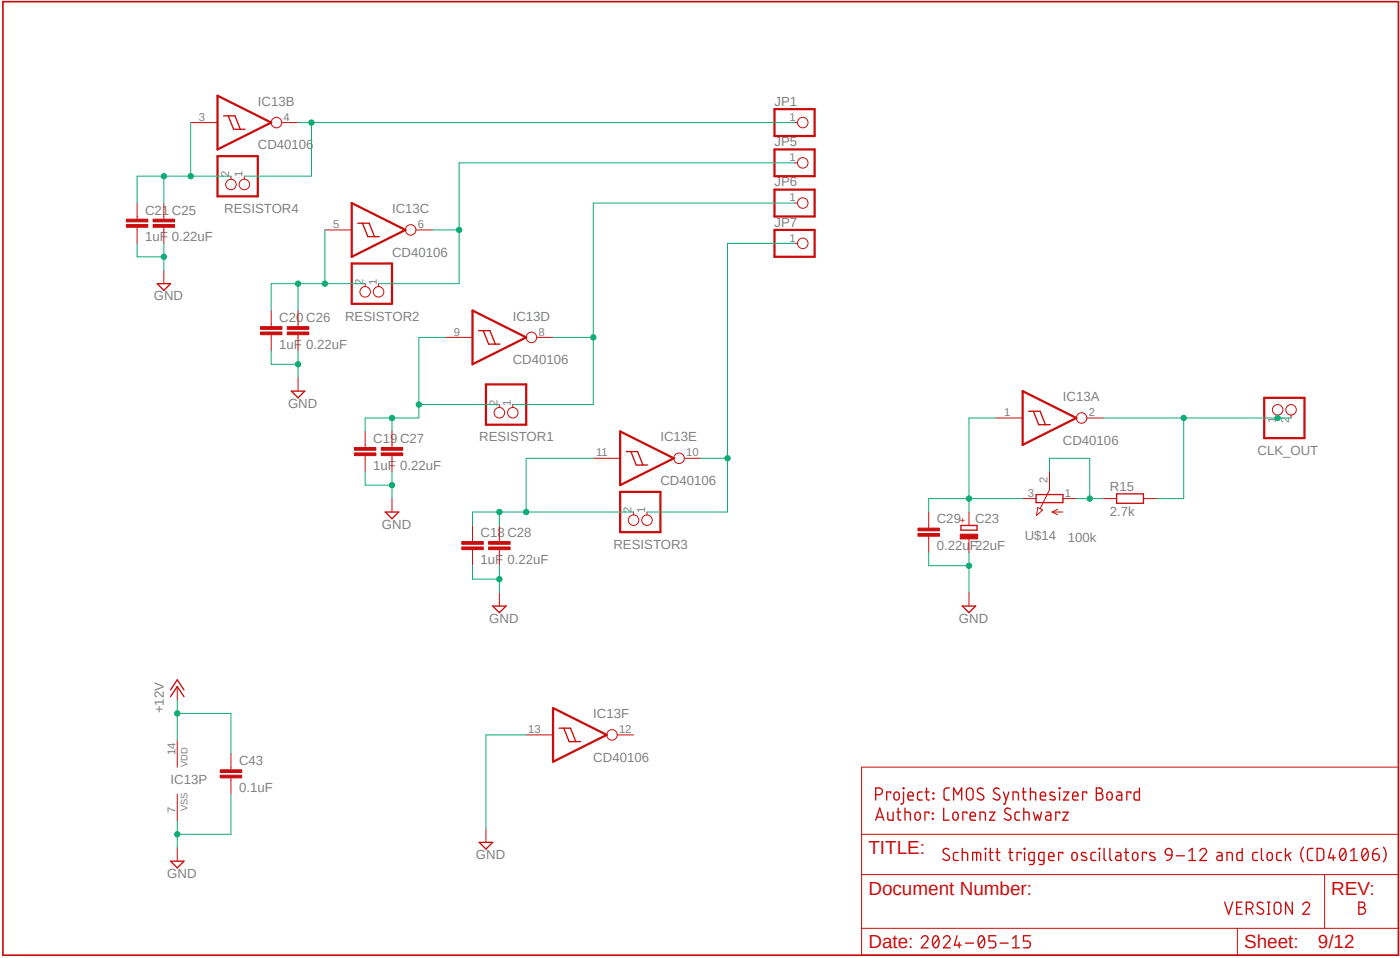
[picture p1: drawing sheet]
<svg xmlns="http://www.w3.org/2000/svg" width="265mm" height="181mm" viewBox="0 0 265 181" stroke-linecap="round" stroke-linejoin="round" font-family="sans-serif">
<!-- layer: Ebene 1 -->
<g fill="none" stroke="#c90d0c" stroke-width=".25">
<path d="M42.3 21.9h2.2l1 2.5M43.2 21.9l1 2.5h2.2M29.8 53.6h2.5l-1.3 1.3zM67.7 42.2h2.2l1 2.5M68.6 42.2l1 2.5h2.2M55.1 74h2.6l-1.3 1.2zM90.6 62.5h2.1l1 2.6M91.5 62.5l1 2.6h2.1M194.7 77.8h2.2l1 2.5M195.6 77.8l1 2.5h2.2M72.9 96.8h2.6l-1.3 1.3zM118.5 85.4h2.2l1 2.5"/>
<path d="M119.4 85.4l1 2.5h2.2M181.9 99.4h3v.8h-3zM196.1 93.5h5.1v1.5h-5.1zM211.3 93.4h5.1v1.8h-5.1zM93.2 114.6h2.6l-1.3 1.2zM182.1 114.6h2.6l-1.3 1.2zM32.3 130.5l1.2-2 1.3 2M34.8 131.7l-1.3-1.9-1.2 1.9M105.8 137.7h2.2l1 2.5M106.7 137.7l1 2.5h2.2M90.7 159.3h2.5l-1.2 1.2zM165.7 155.1l.8-2.3 .8 2.3"/>
<path d="M165.7 150.3h.7a.63 .63 0 0 0 .6-.7 .63 .63 0 0 0-.6-.6h-.7v2.3M165.9 154.5h1.2M168.6 150v-.2h-.8v1.5M169 153.6v1.5h-.7l-.3-.2v-1.3M169.4 149.8h.4a.86 .86 0 0 1 0 1.5h-.2a.9 .9 0 0 1-.2-1.5zM169.7 153.6h.8M170 152.8v2.1l.2 .2h.3M170.9 149l.2 .1zM171 149.8v1.9l-.2 .3h-.3M171.3 153.6l.9 .1 .1 1.4M171.3 152.8v2.3M171.8 150.5h1a.53 .53 0 0 0-.3-.7 .53 .53 0 0 0-.7 .5l.1 .9 .9 .1"/>
<path d="M173.4 153.6h.4a.86 .86 0 0 1 0 1.5h-.2a.9 .9 0 0 1-.2-1.5zM174.5 149.8l-.7 .1-.1 1 .2 .4h.6M175.1 149.8h.8M175.3 149l.1 2 .2 .3h.3M175.8 153.8v-.2h-.8v1.5M176.5 153.8l.1 .1zM176.5 154.8l.1 .1zM176.6 149.9l.1 .2zM176.6 151l.1 .1zM178.6 152.8v2.3h1M179.7 149h-.7l-.2 .2-.1 1.6 .1 .3 .2 .2h.7M180.4 153.8l.5-.2a.86 .86 0 0 1 0 1.5l-.3-.1-.2-.3z"/>
<path d="M180.5 151.3v-2.3l.8 1.3 .7-1.3v2.3M183 153.8v-.2h-.8v1.5M183 149.2a.64 .64 0 0 1 .7-.2 .64 .64 0 0 1 .5 .6v1a.63 .63 0 0 1-.7 .7 .63 .63 0 0 1-.6-.7zM183.6 154.3h1a.53 .53 0 0 0-.3-.7 .53 .53 0 0 0-.7 .5l.1 .9 .9 .1M185.5 155.1v-1.5l.9 .1 .1 1.4M186.1 149.2a.57 .57 0 0 0-.9-.1 .57 .57 0 0 0 .1 .8l.6 .4a.57 .57 0 0 1 .1 .9 .57 .57 0 0 1-.9-.1l-.2-.1M187.3 153.6h1l-1 1.5h1M189.1 149.2a.57 .57 0 0 0-.8-.1 .57 .57 0 0 0 0 .8l.7 .4a.57 .57 0 0 1 .1 .9 .57 .57 0 0 1-.9-.1l-.2-.1M189.9 149.8l.5 1.5M190.9 149.8l-.7 2.2h-.3M191.2 153a.57 .57 0 0 0-.8-.1 .57 .57 0 0 0 0 .9l.7 .3a.57 .57 0 0 1 .1 .9 .57 .57 0 0 1-.9-.1l-.2-.1M191.7 151.3v-1.5l.9 .1 .1 1.4"/>
<path d="M193 153.6l-.8 .1-.1 1 .2 .4h.7M193.5 149.8h.7M193.7 149v1.9l.1 .3 .4 .1M193.8 153.6l.9 .1 .1 1.4M193.8 152.8v2.3M195 149.8h.8l.2 .2v1.3M195 149v2.3M196.9 150.5h1a.53 .53 0 0 0-.3-.7 .53 .53 0 0 0-.7 .5l.1 .9 .9 .1M197.1 153.6l-.4 1.5-.3-1-.4 1-.4-1.5M198 153.6h.6l.3 .3v1.2h-.6a.44 .44 0 0 1-.4-.5 .44 .44 0 0 1 .4-.4h.6M199.6 149.9a.56 .56 0 0 0-.9 .1l.1 .3 .9 .6a.32 .32 0 0 1-.3 .4l-.7-.1M200.5 149l.1 .1z"/>
<path d="M200.5 149.8v1.5M200.6 153.8v-.2h-.8v1.5M201.1 153.6h1.1l-1.1 1.5h1.1M201.3 149.8h1l-1 1.5h1M203 150.5h1a.53 .53 0 0 0-.3-.7 .53 .53 0 0 0-.7 .5l.1 .9 .9 .1M205.7 150v-.2h-.8v1.5M207.5 149h.6a.51 .51 0 0 1 .5 .5 .51 .51 0 0 1-.5 .5 .63 .63 0 0 1 .7 .6 .63 .63 0 0 1-.7 .7h-.6zM207.5 150h.6M209.6 149.9l.5-.1a.86 .86 0 0 1 0 1.5l-.4-.1-.2-.3zM211.4 149.8h.7l.2 .3v1.2h-.6a.44 .44 0 0 1-.4-.5 .44 .44 0 0 1 .4-.4h.6M214 150v-.2h-.7v1.5M215.6 149v2.3h-.7l-.2-.3v-1l.2-.2h.7"/>
<path d="M32.3 162.8h2.5l-1.3 1.3zM174.4 177.4a.63 .63 0 0 1 .9-.5 .63 .63 0 0 1 .2 1l-1.1 1.3h1.2M176.8 177.1a.53 .53 0 0 1 .5-.1 .53 .53 0 0 1 .4 .5 1.32 1.32 0 0 1-.6 1.7 1.37 1.37 0 0 1-.4-2zM177.6 177.4l-1 1.3M178.6 177.4a.63 .63 0 0 1 .8-.4 .63 .63 0 0 1 .2 .9l-1 1.3h1.2M179.6 160.6a.57 .57 0 0 0-.9-.1 .57 .57 0 0 0 .1 .9l.7 .4a.57 .57 0 0 1 0 .8 .57 .57 0 0 1-.8 0l-.3-.2M181.1 176.9l-.5 1.8h1.3M181.3 161.2l-.7 .1-.2 1 .3 .4h.6M181.5 178.2v1M182.1 161.2l.9 .1 .1 1.4M182.1 160.4v2.3M182.7 178.3h1.6"/>
<path d="M184.8 161.2v1.5M185.4 177.1a.63 .63 0 0 1 .7 0 .63 .63 0 0 1 .3 .7l-.1 .8a.55 .55 0 0 1-.6 .6 .55 .55 0 0 1-.5-.6l-.1-.8zM185.6 162.7l-.1-1.4-1.4-.1v1.5M186.2 177.4l-1 1.3M186.5 160.4l.1 .1zM186.5 161.2v1.5M187.2 161.2h.7M187.4 160.4l.1 2.1 .2 .2h.2M188.4 176.9h-1.2v1h.7a.65 .65 0 0 1 .6 .7 .65 .65 0 0 1-.6 .6h-.7M188.5 161.2h.8M188.7 160.4v1.9l.3 .4h.3M189.3 178.3h1.5"/>
<path d="M190.9 161.2h.8M191.2 160.4v1.9l.2 .4h.3M191.6 179.2h1.3M191.6 177.4l.7-.5v2.3M193.3 161.4v-.2h-.8v1.5M193.8 160.4l.2 .1zM193.9 161.2v1.5M195 176.9h-1.3v1h.8a.65 .65 0 0 1 .5 .7 .65 .65 0 0 1-.5 .6h-.8M195.7 162.7h-.8l-.2-.2v-1.1l.2-.2h.8v1.9l-.2 .3-.7 .1M197.6 162.7h-.8l-.2-.2v-.9l.2-.4h.8v1.9l-.2 .3-.7 .1M198.5 161.9h1a.53 .53 0 0 0-.4-.7 .53 .53 0 0 0-.6 .5l.1 .9 .9 .1M201.1 161.4v-.2h-.7v1.5"/>
<path d="M203 161.4l.5-.2a.86 .86 0 0 1 0 1.5l-.4-.1-.2-.2zM205.5 161.3a.58 .58 0 0 0-.8 .1v.3l1 .6a.32 .32 0 0 1-.3 .4l-.7-.1M207.4 161.2l-.8 .1-.1 1 .2 .4h.7M208 160.4l.2 .1zM208.1 161.2v1.5M209 160.4v2.1l.3 .2M210.1 160.4v1.9l.1 .3 .2 .1M211.2 161.2h.7l.2 .2v1.3h-.5a.44 .44 0 0 1-.5-.4 .44 .44 0 0 1 .5-.5h.5M212.9 161.2h.7M213.1 160.4v2.1l.2 .2h.3M214.6 161.2h.3a.86 .86 0 0 1 0 1.5h-.1a.9 .9 0 0 1-.2-1.5zM217 161.4v-.2h-.8v1.5"/>
<path d="M218.5 161.3a.61 .61 0 0 0-.9 .1l.1 .3 .8 .5 .1 .4a.79 .79 0 0 1-1 0M220.7 160.7a.63 .63 0 0 1 .7-.3 .63 .63 0 0 1 .4 .7v.6h-.8a.61 .61 0 0 1-.3-1zM221.8 161.7l-.3 .7-.7 .3M222.6 161.8h1.6M225 162.7h1.3M225 160.9l.6-.5v2.3M227.1 160.9a.63 .63 0 0 1 .9-.5 .63 .63 0 0 1 .2 1l-1.1 1.3h1.2M230.4 161.2h.6l.3 .4v1.1h-.6a.44 .44 0 0 1-.4-.4 .44 .44 0 0 1 .4-.5h.6M231.8 170.6l.7 2.3 .8-2.3M233.2 162.7l-.1-1.4-.9-.1v1.5M234.1 171.6h.7M235.1 170.6h-1v2.3h1"/>
<path d="M235.1 160.4v2.3h-.8l-.2-.4v-.9l.2-.2h.8M235.9 171.9h.6a.63 .63 0 0 0 .7-.7 .63 .63 0 0 0-.7-.6h-.6v2.3M236.6 171.9l.6 1M238 161.2l-.8 .1-.1 1 .2 .4h.7M238.7 160.4l.1 2.1 .3 .2M239 170.8a.57 .57 0 0 0-.8-.1 .57 .57 0 0 0 0 .8l.7 .4a.53 .53 0 0 1 .2 .7 .53 .53 0 0 1-.7 .2l-.5-.2M239.9 172.9h.5M239.9 170.6h.5M240.1 161.2h.3a.86 .86 0 0 1 0 1.5h-.2a.9 .9 0 0 1-.1-1.5zM240.1 170.6v2.3M241.4 170.7l.6-.1 .3 .2 .1 1.4a.63 .63 0 0 1-.6 .7 .63 .63 0 0 1-.6-.7v-1zM242.5 161.2l-.8 .1-.1 1 .3 .4h.6"/>
<path d="M243.3 160.4v2.3M243.7 161.6l.6 1.1M244.3 161.2l-1 .7M244.6 170.6v2.3l-1.3-2.3v2.3M246.6 171.1a.63 .63 0 0 1 .9-.5 .63 .63 0 0 1 .1 1l-1 1.3h1.2M246.7 160.2a2.17 2.17 0 0 0 0 2.8M248.5 160.4h-.7l-.2 .2-.1 1.6 .3 .5h.7M249.3 160.4h.8l.3 .3 .1 1.4-.1 .4a1.14 1.14 0 0 1-1.1 .2zM251.9 160.4l-.5 1.8h1.3M252.3 161.7v1M253.8 160.6a.53 .53 0 0 1 .6-.1 .53 .53 0 0 1 .3 .5v1.1a.55 .55 0 0 1-.6 .6 .55 .55 0 0 1-.5-.6l-.1-.8zM254.7 160.9l-1.1 1.3"/>
<path d="M255.6 162.7h1.3M255.6 160.9l.6-.5v2.3M257.2 170.6h.6a.51 .51 0 0 1 .5 .5 .51 .51 0 0 1-.5 .5 .64 .64 0 0 1 .6 .6 .64 .64 0 0 1-.6 .7h-.6zM257.2 171.6h.6M258 160.6a.55 .55 0 0 1 .6-.1 .55 .55 0 0 1 .3 .5 1.32 1.32 0 0 1-.6 1.7 1.08 1.08 0 0 1-.6-1.4zM258.8 160.9l-1 1.3M259.8 161.4h.7a.64 .64 0 0 1 .6 .8 .64 .64 0 0 1-.7 .5 .64 .64 0 0 1-.6-.6zM260.8 160.4a1.01 1.01 0 0 0-1 1M261.8 160.2a2.17 2.17 0 0 1 0 2.8"/>
</g>
<g fill="none" stroke="#c90d0c" stroke-width=".42">
<path d="M41.2 18.1l10.1 5.1-10.1 5.1zM41.2 29.5h7.6v7.6h-7.6zM66.6 38.4l10.1 5.1-10.1 5.1zM146.6 28.3h7.6v5h-7.6zM146.6 35.9h7.6v5h-7.6zM146.6 20.6h7.6v5.1h-7.6zM66.6 49.8h7.6v7.6h-7.6zM89.4 58.7l10.2 5.1-10.2 5.1zM146.6 43.5h7.6v5.1h-7.6zM92 72.7h7.6v7.6h-7.6zM193.5 74l10.2 5-10.2 5.1zM239.3 75.2h7.6v7.6h-7.6z"/>
<path d="M117.4 81.6l10.1 5.1-10.1 5zM117.4 93h7.6v7.6h-7.6zM104.7 133.9l10.1 5.1-10.1 5z"/>
</g>
<g fill="none" stroke="#c90d0c" stroke-width=".19">
<path d="M26 38.4v3M31 38.4v3M36.1 23.2h5.1M43.7 33.3v.6M46.2 33.3v.6M53.3 23.2h3.1M150.4 23.2h.5M150.4 30.8h.5M150.4 38.4h.5M26 43v3M31 43v3M31 51.1v2.5"/>
<path d="M51.3 58.7v3.1M56.4 58.7v3.1M61.5 43.5h5.1M69.1 53.6v.6M71.6 53.6v.6M78.7 43.5h3.1M150.4 46h.5M51.3 63.3v3M56.4 63.3v3M56.4 71.4v2.6M84.3 63.8h5.1M94.5 76.5v.5"/>
<path d="M97 76.5v.5M101.6 63.8h3.1M188.5 79h5M205.7 79h3.1M241.8 78.5v.5M244.3 78.5v.5M69.1 81.6v3M69.1 86.1v3.1M74.2 81.6v3M74.2 86.1v3.1M74.2 94.3v2.5M89.4 99.4v3"/>
<path d="M94.5 99.4v3M112.3 86.7h5.1M119.9 96.8v.6M122.4 96.8v.6M129.5 86.7h3.1M175.8 96.8v3.1M183.4 96.8v2.6M193.5 94.3h2.6M196.4 96l.9 .4-1.1 1.1zM198.6 89.2v3.4l-1.7 3.6M199.1 96.8l1.1 .5M199.1 96.8h2.1"/>
<path d="M200.2 96.3l-1.1 .5M201.2 94.3h2.5M208.8 94.3h2.5M216.4 94.3h2.5M89.4 103.9v3.1M94.5 103.9v3.1M94.5 112.1v2.5M175.8 101.4v3M183.4 101.9v2.5M183.4 112.1v2.5M33.5 129.8v2.6M33.5 140v5.1"/>
<path d="M99.6 139h5.1M116.8 139h3.1M33.5 150.1v5.1M43.7 142.5v3.1M43.7 147.1v3M92 156.7v2.6M163.1 145.1h101.6v35.5h-101.6zM163.1 157.8h101.6M33.5 160.3v2.5M163.1 175.5h101.6M163.1 165.4h101.6M234.2 175.5v5.1"/>
<path d="M250.7 165.4v10.1"/>
<circle cx="43.7" cy="34.9" r=".99"/>
<circle cx="46.2" cy="34.9" r=".99"/>
<circle cx="52.3" cy="23.2" r=".99"/>
<circle cx="151.9" cy="23.2" r=".99"/>
<circle cx="151.9" cy="30.8" r=".99"/>
<circle cx="151.9" cy="38.4" r=".99"/>
<circle cx="69.1" cy="55.2" r=".99"/>
<circle cx="71.6" cy="55.2" r=".99"/>
<circle cx="77.7" cy="43.5" r=".99"/>
<circle cx="151.9" cy="46" r=".99"/>
<circle cx="94.5" cy="78" r=".99"/>
<circle cx="97" cy="78" r=".99"/>
<circle cx="100.6" cy="63.8" r=".99"/>
<circle cx="204.7" cy="79" r=".99"/>
<circle cx="241.8" cy="77.5" r=".99"/>
<circle cx="244.3" cy="77.5" r=".99"/>
<circle cx="119.9" cy="98.4" r=".99"/>
<circle cx="122.4" cy="98.4" r=".99"/>
<circle cx="128.5" cy="86.7" r=".99"/>
<circle cx="115.8" cy="139" r=".99"/>
</g>
<g fill="#c90d0c" stroke="#c90d0c" stroke-width=".19">
<path d="M29 42.5h4v.5h-4z"/>
<path d="M29 41.4h4v.6h-4z"/>
<path d="M54.4 62.8h4v.5h-4z"/>
<path d="M54.4 61.8h4v.5h-4z"/>
<path d="M72.2 85.6h4v.5h-4z"/>
<path d="M72.2 84.6h4v.5h-4z"/>
<path d="M92.5 103.4h4v.5h-4z"/>
<path d="M92.5 102.4h4v.5h-4z"/>
<path d="M41.7 146.6h4v.5h-4z"/>
<path d="M41.7 145.6h4v.5h-4z"/>
<path d="M87.4 103.4h4.1v.5h-4.1z"/>
<path d="M87.4 102.4h4.1v.5h-4.1z"/>
<path d="M67.1 85.6h4v.5h-4z"/>
<path d="M67.1 84.6h4v.5h-4z"/>
<path d="M49.3 62.8h4.1v.5h-4.1z"/>
<path d="M49.3 61.8h4.1v.5h-4.1z"/>
<path d="M23.9 42.5h4.1v.5h-4.1z"/>
<path d="M23.9 41.4h4.1v.6h-4.1z"/>
<path d="M181.7 101h3.3v.9h-3.3z"/>
<path d="M173.7 100.9h4.1v.5h-4.1z"/>
<path d="M173.7 99.9h4.1v.5h-4.1z"/>
</g>
<path d="M.6 .3h264.1v180.3h-264.1z" fill="none" stroke="#c90d0c" stroke-width=".32"/>
<path d="M56.4 23.2h2.5v10.1h-12.7" fill="none" stroke="#0dab76" stroke-width=".19"/>
<circle cx="58.9" cy="23.2" r=".51" fill="#0dab76"/>
<g fill="none" stroke="#0dab76" stroke-width=".19">
<path d="M36.1 23.2v10.1h7.6M58.9 23.2h91.5"/>
<circle cx="58.9" cy="23.2" r=".51"/>
</g>
<circle cx="36.1" cy="33.3" r=".51" fill="#0dab76"/>
<g fill="none" stroke="#0dab76" stroke-width=".19">
<path d="M31 33.3v5.1M36.1 33.3h-10.1v5.1"/>
<circle cx="36.1" cy="33.3" r=".51"/>
</g>
<circle cx="31" cy="33.3" r=".51" fill="#0dab76"/>
<g fill="none" stroke="#0dab76" stroke-width=".19">
<path d="M61.5 43.5v10.1h7.6"/>
<circle cx="31" cy="33.3" r=".51"/>
</g>
<circle cx="61.5" cy="53.6" r=".51" fill="#0dab76"/>
<g fill="none" stroke="#0dab76" stroke-width=".19">
<path d="M56.4 53.6v5.1M61.5 53.6h-10.2v5.1"/>
<circle cx="61.5" cy="53.6" r=".51"/>
</g>
<circle cx="56.4" cy="53.6" r=".51" fill="#0dab76"/>
<g fill="none" stroke="#0dab76" stroke-width=".19">
<path d="M86.9 30.8v22.8h-15.3M81.8 43.5h5.1"/>
<circle cx="56.4" cy="53.6" r=".51"/>
</g>
<circle cx="86.9" cy="43.5" r=".51" fill="#0dab76"/>
<g fill="none" stroke="#0dab76" stroke-width=".19">
<path d="M86.9 30.8h63.5M79.3 76.5h15.2M84.3 63.8h-5v15.2"/>
<circle cx="86.9" cy="43.5" r=".51"/>
</g>
<circle cx="79.3" cy="76.5" r=".51" fill="#0dab76"/>
<g fill="none" stroke="#0dab76" stroke-width=".19">
<path d="M74.2 79v2.6M79.3 79h-10.2v2.6"/>
<circle cx="79.3" cy="76.5" r=".51"/>
</g>
<circle cx="74.2" cy="79" r=".51" fill="#0dab76"/>
<g fill="none" stroke="#0dab76" stroke-width=".19">
<path d="M112.3 38.4v38.1h-15.3M104.7 63.8h7.6"/>
<circle cx="74.2" cy="79" r=".51"/>
</g>
<circle cx="112.3" cy="63.8" r=".51" fill="#0dab76"/>
<g fill="none" stroke="#0dab76" stroke-width=".19">
<path d="M112.3 38.4h38.1M112.3 86.7h-12.7v10.1h20.3"/>
<circle cx="112.3" cy="63.8" r=".51"/>
</g>
<circle cx="99.6" cy="96.8" r=".51" fill="#0dab76"/>
<g fill="none" stroke="#0dab76" stroke-width=".19">
<path d="M94.5 96.8v2.6M99.6 96.8h-10.2v2.6"/>
<circle cx="99.6" cy="96.8" r=".51"/>
</g>
<circle cx="94.5" cy="96.8" r=".51" fill="#0dab76"/>
<g fill="none" stroke="#0dab76" stroke-width=".19">
<path d="M137.7 46v50.8h-15.3M132.6 86.7h5.1"/>
<circle cx="94.5" cy="96.8" r=".51"/>
</g>
<circle cx="137.7" cy="86.7" r=".51" fill="#0dab76"/>
<g fill="none" stroke="#0dab76" stroke-width=".19">
<path d="M137.7 46h12.7M89.4 107v2.5h5.1M94.5 107v5.1"/>
<circle cx="137.7" cy="86.7" r=".51"/>
</g>
<circle cx="94.5" cy="109.5" r=".51" fill="#0dab76"/>
<g fill="none" stroke="#0dab76" stroke-width=".19">
<path d="M69.1 89.2v2.5h5.1M74.2 89.2v5.1"/>
<circle cx="94.5" cy="109.5" r=".51"/>
</g>
<circle cx="74.2" cy="91.7" r=".51" fill="#0dab76"/>
<g fill="none" stroke="#0dab76" stroke-width=".19">
<path d="M51.3 66.3v2.6h5.1M56.4 66.3v5.1"/>
<circle cx="74.2" cy="91.7" r=".51"/>
</g>
<circle cx="56.4" cy="68.9" r=".51" fill="#0dab76"/>
<g fill="none" stroke="#0dab76" stroke-width=".19">
<path d="M26 46v2.6h5M31 46v5.1"/>
<circle cx="56.4" cy="68.9" r=".51"/>
</g>
<circle cx="31" cy="48.6" r=".51" fill="#0dab76"/>
<g fill="none" stroke="#0dab76" stroke-width=".19">
<path d="M33.5 155.2v5.1M33.5 157.8h10.2"/>
<circle cx="31" cy="48.6" r=".51"/>
</g>
<circle cx="33.5" cy="157.8" r=".51" fill="#0dab76"/>
<g fill="none" stroke="#0dab76" stroke-width=".19">
<path d="M175.8 104.4v2.6h7.6M183.4 104.4v7.7M43.7 150.1v7.7"/>
<circle cx="33.5" cy="157.8" r=".51"/>
</g>
<circle cx="183.4" cy="107" r=".51" fill="#0dab76"/>
<g fill="none" stroke="#0dab76" stroke-width=".19">
<path d="M33.5 132.4v7.6M33.5 134.9h10.2M99.6 139h-7.6v17.7"/>
<circle cx="183.4" cy="107" r=".51"/>
</g>
<circle cx="33.5" cy="134.9" r=".51" fill="#0dab76"/>
<g fill="none" stroke="#0dab76" stroke-width=".19">
<path d="M188.5 79h-5.1v17.8M183.4 94.3h10.1M43.7 134.9v7.6"/>
<circle cx="33.5" cy="134.9" r=".51"/>
</g>
<circle cx="183.4" cy="94.3" r=".51" fill="#0dab76"/>
<g fill="none" stroke="#0dab76" stroke-width=".19">
<path d="M183.4 94.3h-7.6v2.5M198.6 89.2v-2.5h7.6v7.6M203.7 94.3h5.1"/>
<circle cx="183.4" cy="94.3" r=".51"/>
</g>
<circle cx="206.2" cy="94.3" r=".51" fill="#0dab76"/>
<g fill="none" stroke="#0dab76" stroke-width=".19">
<path d="M208.8 79h15.2v15.3h-5.1"/>
<circle cx="206.2" cy="94.3" r=".51"/>
</g>
<circle cx="224" cy="79" r=".51" fill="#0dab76"/>
<g fill="none" stroke="#0dab76" stroke-width=".19">
<path d="M224 79h20.3"/>
<circle cx="224" cy="79" r=".51"/>
</g>
<circle cx="241.8" cy="79" r=".51" fill="#0dab76"/>
<circle cx="241.8" cy="79" r=".51" fill="none" stroke="#0dab76" stroke-width=".19"/>
<g font-size="3.6" fill="#c90d0c">
<text x="164.3" y="161.6">TITLE:</text>
<text x="164.3" y="169.2">Document Number:</text>
<text x="252" y="169.2">REV:</text>
<text x="164.3" y="179.3">Date:</text>
<text x="235.5" y="179.3">Sheet:</text>
<text x="249.4" y="179.3">9/12</text>
</g>
<g font-size="2.5" fill="#808080">
<text x="48.8" y="20">IC13B</text>
<text x="146.6" y="20">JP1</text>
<text x="48.8" y="28.2">CD40106</text>
<text x="146.6" y="27.6">JP5</text>
<text x="146.6" y="35.2">JP6</text>
<text x="27.5" y="40.6">C21 C25</text>
<text x="42.4" y="40.3">RESISTOR4</text>
<text x="74.2" y="40.3">IC13C</text>
<text x="27.5" y="45.6">1uF 0.22uF</text>
<text x="146.6" y="42.8">JP7</text>
<text x="74.2" y="48.6">CD40106</text>
<text x="29.1" y="56.8">GND</text>
<text x="52.9" y="66">1uF 0.22uF</text>
<text x="52.9" y="60.9">C20 C26</text>
<text x="65.3" y="60.6">RESISTOR2</text>
<text x="97" y="60.6">IC13D</text>
<text x="97" y="68.9">CD40106</text>
<text x="54.5" y="77.1">GND</text>
<text x="201.2" y="75.9">IC13A</text>
<text x="70.6" y="83.7">C19 C27</text>
<text x="90.7" y="83.5">RESISTOR1</text>
<text x="125" y="83.5">IC13E</text>
<text x="70.6" y="88.8">1uF 0.22uF</text>
<text x="201.2" y="84.1">CD40106</text>
<text x="238" y="86">CLK_OUT</text>
<text x="125" y="91.7">CD40106</text>
<text x="210.1" y="92.8">R15</text>
<text x="72.3" y="100">GND</text>
<text x="91" y="101.5">C18 C28</text>
<text x="177.3" y="99">C29</text>
<text x="184.5" y="98.9">C23</text>
<text x="210.1" y="97.6">2.7k</text>
<text x="91" y="106.6">1uF</text>
<text x="96" y="106.6">0.22uF</text>
<text x="116.1" y="103.8">RESISTOR3</text>
<text x="177.3" y="104">0.22u</text>
<text x="183.6" y="104">F22uF</text>
<text x="193.9" y="102">U$14</text>
<text x="202.1" y="102.4">100k</text>
<text x="92.6" y="117.8">GND</text>
<text x="181.5" y="117.8">GND</text>
<text x="31" y="134.9" transform="rotate(-90 31 134.9)">+12V</text>
<text x="112.3" y="135.8">IC13F</text>
<text x="32.3" y="148.2">IC13P</text>
<text x="45.2" y="149.8">0.1uF</text>
<text x="45.2" y="144.7">C43</text>
<text x="112.3" y="144">CD40106</text>
<text x="31.7" y="166">GND</text>
<text x="90.1" y="162.5">GND</text>
</g>
<g font-size="2.1" fill="#808080">
<text x="37.7" y="22.8">3</text>
<text x="53.7" y="22.8">4</text>
<text x="149.4" y="22.8">1</text>
<text x="43.4" y="33.5" transform="rotate(-90 43.4 33.5)">2</text>
<text x="45.9" y="33.5" transform="rotate(-90 45.9 33.5)">1</text>
<text x="149.4" y="30.4">1</text>
<text x="149.4" y="38">1</text>
<text x="63.1" y="43.1">5</text>
<text x="79.1" y="43.1">6</text>
<text x="149.4" y="45.7">1</text>
<text x="68.8" y="53.8" transform="rotate(-90 68.8 53.8)">2</text>
<text x="71.3" y="53.8" transform="rotate(-90 71.3 53.8)">1</text>
<text x="85.9" y="63.4">9</text>
<text x="101.9" y="63.4">8</text>
<text x="94.2" y="76.7" transform="rotate(-90 94.2 76.7)">2</text>
<text x="96.7" y="76.7" transform="rotate(-90 96.7 76.7)">1</text>
<text x="190" y="78.7">1</text>
<text x="206" y="78.7">2</text>
<text x="241.4" y="80" transform="rotate(-90 241.4 80)">1</text>
<text x="244" y="80" transform="rotate(-90 244 80)">2</text>
<text x="112.8" y="86.3">11</text>
<text x="129.9" y="86.3">10</text>
<text x="194.5" y="93.9">3</text>
<text x="198.3" y="91.4" transform="rotate(-90 198.3 91.4)">2</text>
<text x="201.5" y="93.9">1</text>
<text x="119.5" y="97" transform="rotate(-90 119.5 97)">2</text>
<text x="122.1" y="97" transform="rotate(-90 122.1 97)">1</text>
<text x="33.2" y="142.7" transform="rotate(-90 33.2 142.7)">14</text>
<text x="100" y="138.6">13</text>
<text x="117.2" y="138.6">12</text>
<text x="33.2" y="153.7" transform="rotate(-90 33.2 153.7)">7</text>
</g>
<text font-size="1.8" fill="#c90d0c" x="182.8" y="98.9" transform="rotate(-90 182.8 98.9)">+</text>
<g font-size="1.8" fill="#808080">
<text x="35.5" y="145.1" transform="rotate(-90 35.5 145.1)">VDD</text>
<text x="35.5" y="153.4" transform="rotate(-90 35.5 153.4)">VSS</text>
</g>
</svg>
